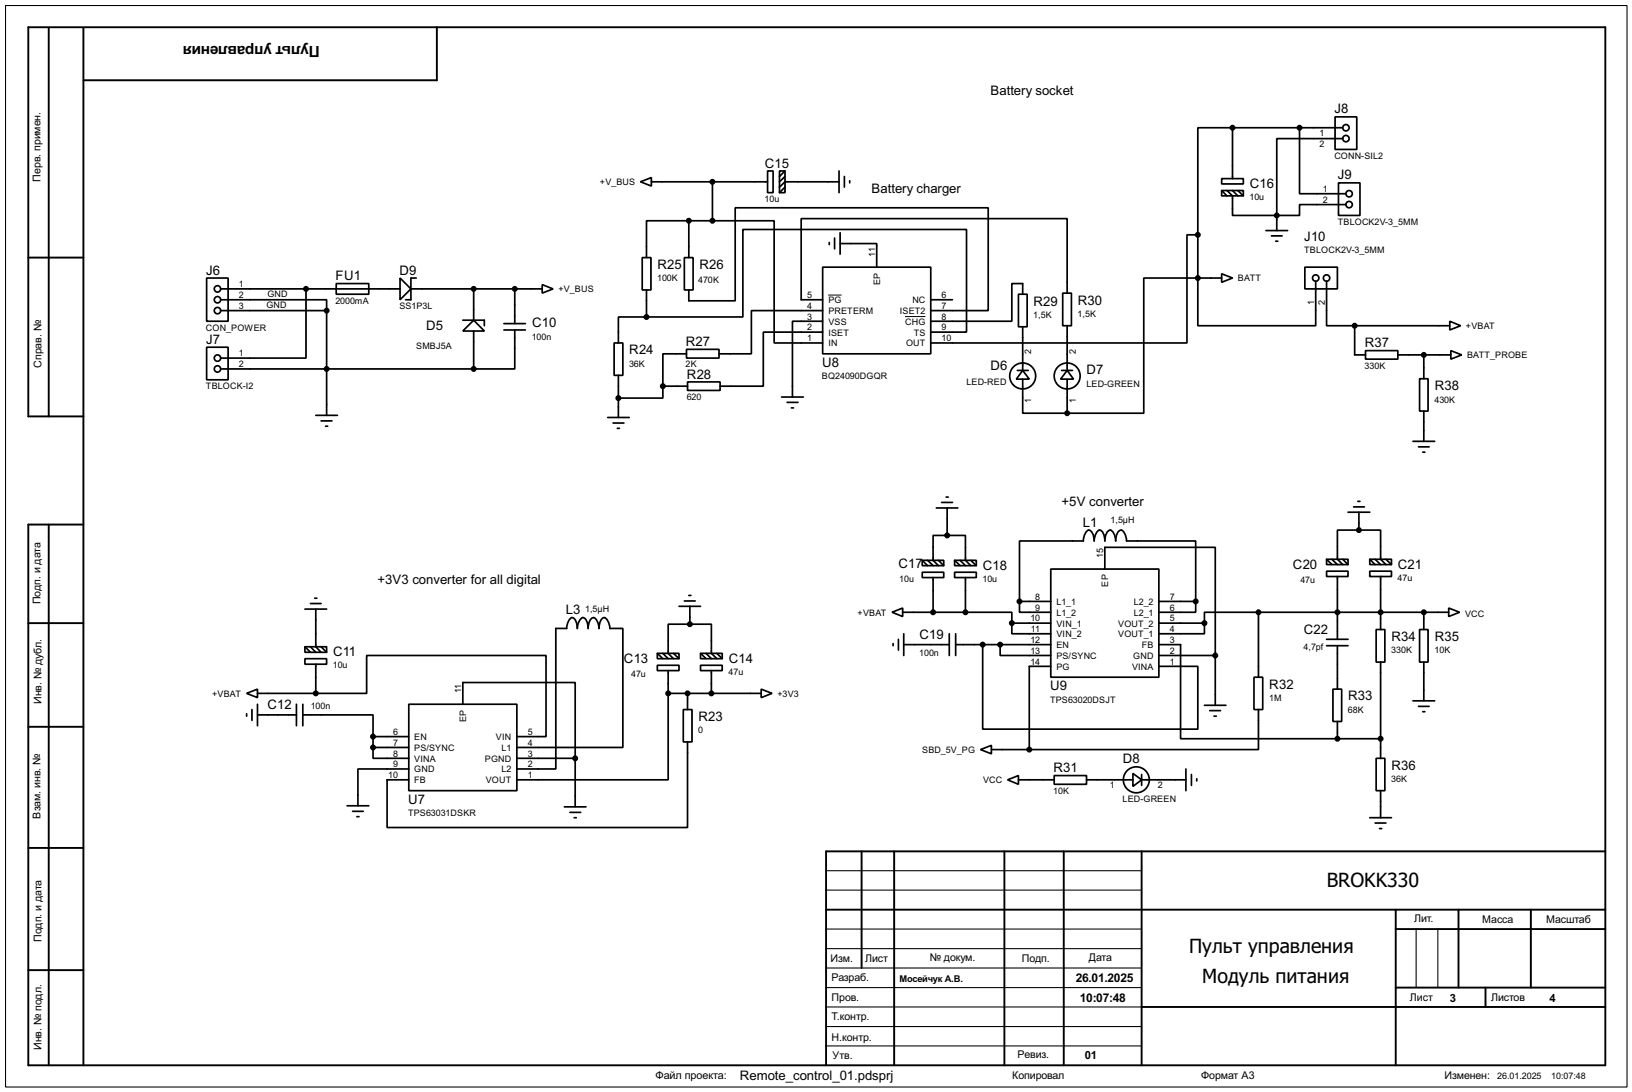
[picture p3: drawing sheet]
<svg xmlns="http://www.w3.org/2000/svg" width="383mm" height="256mm" viewBox="0 0 383 256" stroke-linecap="round" stroke-linejoin="round" font-family="sans-serif">
<path d="M1.3 1.3h381v254h-381zM194.1 218.2h74.2M194.1 209.1h74.2M194.1 204.5h74.2M332.8 218.2v13.8M337.9 218.2v13.8M194.1 222.8h74.2M194.1 232h74.2M194.1 236.5h74.2M194.1 227.4h74.2M194.1 241.1h74.2M194.1 245.7h74.2" fill="none" stroke="#000" stroke-width=".25"/>
<g fill="none" stroke="#000" stroke-width=".45">
<path d="M11.5 6.7v91.1M19.6 6.7v243.5M102.7 6.4v12.5h-83.1M6.7 60.5h12.9M19.6 97.8h-12.9v-91.4h370.5v243.8h-370.5v-127h12.9M11.5 123.2v127M6.7 146.4h12.9M6.7 170.7h12.9M6.7 199.2h12.9M202.5 200v27.4M210.1 200v50.2M236 200v50.2"/>
<path d="M250 200v50.2M268.3 200v50.2M377.2 200h-183.1v50.2M194.1 213.7h183.1M328 213.7v36.5M328 218.2h49.2M342.7 213.7v18.3M359.7 213.7v18.3M6.7 227.9h12.9M268.3 236.5h108.9M328 232h49.2M349.1 232v4.5"/>
</g>
<g fill="none" stroke="#000" stroke-width=".4">
<path d="M289.6 30h-8.1v25.2M289.6 30v12M289.6 30h25.9M305.4 30v15.5h10.9M313.7 27.5h5.1v7.6h-5.1zM315.5 32.6h-15.5v18M150.5 42.7l2.6-1v2zM153.1 42.7h27.3M161.9 51.9h-10v8.6M161.9 51.9h5.5M161.9 51.9v8.6M167.4 51.9h14.5v28.7h11.4"/>
<path d="M167.4 42.7v9.2M180.4 40.2h1.3v5.1h-1.3zM183.2 40.2h1.3v5.1h-1.3zM184.5 40.2l-1.3 1.3M184.5 41.5l-1.3 1.2M184.5 44l-1.3 1.3M194.9 57v.5M196.1 55.9v2.6M197.2 42.7h-12.7l-1.3 1.3M197.2 40.2v5.1M197.4 57.2h8.6v5.6M197.4 54.7v5"/>
<path d="M198.4 41.5v2.5M199.7 42.5v.5M281.5 55.2h-2.6v25.4h-60.2M281.5 55.2v10.1M287.1 42h5.1v1.2h-5.1zM287.1 44.8h5.1v1.2h-5.1zM287.1 44.8l1.2 1.2M288.3 44.8l1.3 1.2v4.6h10.4M289.6 44.8l1.3 1.2M290.9 44.8l1.3 1.2M297.5 54.2h5.1M298.8 55.4h2.5"/>
<path d="M299.8 56.7h.5M300 50.6v3.6M314.5 43h5.1v7.6h-5.1zM316.3 48.1h-10.9v2.5h-5.4M48.6 65.3h5v10.2h-5zM51.9 70.4h24.9v2.6M51.9 73h24.9M51.9 67.9h42.1M71.9 67.9v16.2h-20M76.8 73v24.6M79 66.6h7.7v2.5h-7.7zM94 65.3l2.6 2.6-2.6 2.5z"/>
<path d="M96.6 67.9h14.7M97.8 65.3h-1.2v5.1h-1.3M108.8 77.8l2.5-2.6 2.5 2.6zM108.8 75.2h5v1.3M111.3 67.9h9.4v.2h.5l-.2-.2M111.3 67.9v7.3M111.3 77.8v8.9M118.4 77.5h5.1M118.4 76h5.1M121 77.5v9.2h-9.7M121 67.9v8.1M121 67.9h6.4"/>
<path d="M127.4 66.9l2.6 1-2.6 1zM150.9 60.5h2.1v7.6h-2.1zM151.9 74.5h22.7v-20.6h52.5v24.1h-8.4M151.9 74.5h-6.6v6.1M151.9 68.1v6.4M160.8 60.5h2.1v7.6h-2.1zM161.9 68.1v2.6h10.9v-21.9h59.4v24.2h-13.5M193.3 62.8h25.4v20.3h-25.4zM193.3 78h-13.9v12.7h-10.2M193.3 73h-16.7v10.1h-7.6M193.3 75.5h-7.1v17.8M218.7 70.4h5.1"/>
<path d="M239.3 69.1h2.1v7.7h-2.1zM240.3 69.1v-2.5h-2.5v8.9h-19.1M240.3 76.8v10.2M249.7 68.9h2.1v7.6h-2.1zM250.8 68.9v-17.5h-62.5v19h5M250.8 76.5v10.5M281.5 65.3h-12.7v31.8h-18M281.5 65.3v11.2h27.7v-10.4M281.5 65.3h5.6M287.1 64.3l2.5 1-2.5 1zM306.6 62.8h7.7v5.1h-7.7zM311.7 66.1v10.4h6.6"/>
<path d="M318.3 76.5v6.9h2.6M318.3 76.5h22.4M340.7 75.5l2.5 1-2.5 1zM48.6 81.6h5v7.6h-5zM51.9 86.7h59.4M74.2 97.6h5.1M75.5 98.9h2.5M142.8 98.1h5.1M144.1 99.4h2.5M144.3 80.6h2.1v7.6h-2.1zM145.3 88.2v9.9M155.8 90.7v2.8h-10.5"/>
<path d="M155.8 90.7h5.8M161.3 82.1h7.7v2h-7.7zM161.3 83.1h-5.5v7.6M161.6 89.7h7.6v2h-7.6zM183.7 93.3h5.1M185 94.5h2.5M186 95.8h.5M239.1 87h2.5M240.3 87l1.6 2.1h-3.1zM240.3 89.1v8h10.5M249.5 87h2.5M250.8 87l1.5 2.1h-3.1z"/>
<path d="M250.8 89.1v8M320.9 82.4h7.6v2h-7.6zM328.5 83.4h12.4M333.6 89h2v7.6h-2zM334.6 83.4v5.6M334.6 96.6v7.1M340.9 82.4l2.6 1-2.6 1zM76.5 100.1h.5M145.1 100.6h.5M220 119.3h5.1M221.3 118h2.5M222.3 116.8h.5"/>
<path d="M222.6 119.3v6.5M318.1 119.1h2.5M319.1 117.8h.5M332 103.7h5.1M333.3 105h2.5M334.3 106.2h.5M161.9 139.9h.5M216.7 134.4h5.1v1.3h-5.1zM216.7 131.6h5.1v1.3h-5.1zM216.7 131.6l1.3 1.3M218 131.6l1.3 1.3M219.3 135.7v8.1"/>
<path d="M220.5 131.6l1.3 1.3M222.6 125.8h-3.3v5.8l1.2 1.3M222.6 125.8h4.3v5.8l1.2 1.3M224.3 134.4h5.1v1.3h-5.1zM224.3 131.6h5.1v1.3h-5.1zM224.3 131.6l1.3 1.3M225.6 131.6l1.3 1.3M226.9 135.7v8.1M228.1 131.6l1.3 1.3M246.9 133.7h25.4v25.4h-25.4zM259.6 133.7v-5.1h26v25.4M311.7 134.2h5.1v1.2h-5.1z"/>
<path d="M311.7 131.4h5.1v1.2h-5.1zM311.7 131.4l1.3 1.2M313 131.4l1.3 1.2M314.3 135.4v14.8M315.5 131.4l1.3 1.2M316.8 120.3h5.1M319.3 124.5h-5v6.9l1.2 1.2M319.3 124.5h5.1v6.9l1.3 1.2M319.3 120.3v4.2M321.9 134.2h5.1v1.2h-5.1zM321.9 131.4h5.1v1.2h-5.1zM321.9 131.4l1.2 1.2"/>
<path d="M323.1 131.4l1.3 1.2M324.4 135.4v12.5M325.7 131.4l1.3 1.2M71.7 154.7h5.1v1.3h-5.1zM71.7 151.9h5.1v1.3h-5.1zM71.7 151.9l1.3 1.3M71.7 143.1h5.1M73 151.9l1.2 1.3M73 141.8h2.5M74 140.5h.5M74.2 143.1v8.8l1.3 1.3M74.2 156v6.9"/>
<path d="M75.5 151.9l1.3 1.3M154.5 156.3h5.1v1.2h-5.1zM154.5 153.5h5.1v1.2h-5.1zM154.5 153.5l1.3 1.2M155.8 153.5l1.2 1.2M157 157.5v5.4M158.3 153.5l1.3 1.2M159.6 142.4h5M160.8 141.2h2.6M162.1 146.6h-5.1v6.9l1.3 1.2M162.1 146.6h5.1v6.9l1.3 1.2M162.1 142.4v4.2"/>
<path d="M164.6 156.3h5.1v1.2h-5.1zM164.6 153.5h5.1v1.2h-5.1zM164.6 153.5l1.3 1.2M165.9 153.5l1.3 1.2M167.2 157.5v5.4M168.5 153.5l1.2 1.2M209.6 143.8l2.5-1v2zM209.9 151.2v.5M211.1 150.2v2.5M212.1 143.8h14.8M212.4 151.4h10.7M212.4 148.9v5.1"/>
<path d="M223.1 148.9v5.1M224.6 151.4h22.3M224.6 148.9v5.1M226.9 143.8h10.9v2.6M230.9 151.4v19.9h50.6v-14.8h-9.2M235 151.4v2.6h11.9M237.8 146.4v2.5h9.1M237.8 146.4h9.1M239.6 141.3v-14.2h15a2.68 2.68 0 0 1 1.2-2.6 2.33 2.33 0 0 1 1.3 2.6 2.68 2.68 0 0 1 1.3-2.6 2.31 2.31 0 0 1 1.2 2.6 2.33 2.33 0 0 1 1.3-2.6 2.68 2.68 0 0 1 1.3 2.6 2.27 2.27 0 0 1 1.3-2.6 2.68 2.68 0 0 1 1.2 2.6h16.3v14.2M239.6 141.3v2.5h7.3M239.6 141.3h7.3M246.9 156.5h-5v19.6"/>
<path d="M272.3 151.4h5.1v22.1h36.9M272.3 154h13.3M272.3 146.4h10.7M272.3 141.3h8.7M281 141.3v2.5h-8.7M283 146.4v2.5h-10.7M285.6 154v11.7M294.7 159.1h2v7.6h-2zM295.7 143.8h-12.7v2.6M295.7 143.8h44.7M295.7 143.8v15.3M311.7 150.2h5.1"/>
<path d="M311.7 151.7h5.1M314.3 151.7v10.2M323.4 147.9h2v7.6h-2zM324.4 155.5v22.6M333.6 147.9h2v7.6h-2zM334.6 143.8v4.1M334.6 155.5v9.1M340.4 142.8l2.6 1-2.6 1zM58 162.9l2.5-1v2zM58 167.7v.5M59.2 166.7v2.5M60.5 162.9h13.7"/>
<path d="M60.5 167.9h9.2M60.5 165.4v5.1M69.7 165.4v5.1M71.2 167.9h16.5v5.1M71.2 165.4v5.1M74.2 162.9h12v-8.9h42.1v19h-6.8M87.7 175.6v2.5h8.4M87.7 173h8.4M87.7 175.6h8.4M87.7 173v2.6M96.1 165.4h25.4v20.3h-25.4zM108.8 165.4v-5.1h26.4v17.8"/>
<path d="M121.5 175.6h24.9v-28h-3.1a2.76 2.76 0 0 0-1.3-2.5 2.35 2.35 0 0 0-1.2 2.5l-.3-1.2a1.82 1.82 0 0 0-1-1.3 2.31 2.31 0 0 0-1.3 2.5v-.6a2.08 2.08 0 0 0-1.2-1.9 2.76 2.76 0 0 0-1.3 2.5l-.1-.6a2.08 2.08 0 0 0-1.2-1.9 2.75 2.75 0 0 0-1.2 2.5h-2.6v33h-9.1M121.5 178.1h13.7M135.2 178.1v11.4M157 162.9v20.3h-35.5M157 162.9h21.9M160.6 166.7h2v7.6h-2zM161.6 174.3v20.1h-70.6v-11.2h5.1M161.6 162.9v3.8M178.9 161.9l2.5 1-2.5 1zM230.4 176.1l2.6-1v2zM233 176.1h8.9M283 165.7h5.1"/>
<path d="M284.3 166.9h2.5M285.3 168.2h.5M295.7 166.7v9.4h-53.8M313.2 161.9h2.1v7.6h-2.1zM314.3 169.5v4M314.3 173.5h10.1M323.4 178.1h2v7.6h-2zM332 164.6h5.1M333.3 165.9h2.5M334.3 167.2h.5M81.6 189.3h5.1M82.9 190.6h2.5"/>
<path d="M83.9 191.8h.5M96.1 180.6h-12v8.7M132.6 189.5h5.1M133.9 190.8h2.6M134.9 192.1h.5M236.8 183.2l2.5-1v2zM239.3 183.2h8.4M247.7 182.2h7.6v2h-7.6zM255.3 183.2h10.9M266.2 181.7l2.1 1.5-2.1 1.5zM268.3 183.2h10.4M268.3 181.9v2.6"/>
<path d="M278.7 180.6v5.1M280 181.9v2.6M281.2 182.9v.5M321.9 192.1h5.1M323.1 193.3h2.6M324.2 194.6h.5M324.4 185.7v6.4"/>
<circle cx="316.2" cy="30" r=".75"/>
<circle cx="316.2" cy="32.6" r=".75"/>
<circle cx="317" cy="48.1" r=".75"/>
<circle cx="317" cy="45.5" r=".75"/>
<circle cx="51.1" cy="73" r=".75"/>
<circle cx="51.1" cy="67.9" r=".75"/>
<circle cx="51.1" cy="70.4" r=".75"/>
<circle cx="309.1" cy="65.3" r=".75"/>
<circle cx="311.7" cy="65.3" r=".75"/>
<circle cx="51.1" cy="86.7" r=".75"/>
<circle cx="51.1" cy="84.1" r=".75"/>
<circle cx="240.3" cy="88.3" r="3.1"/>
<circle cx="250.7" cy="88.3" r="3.1"/>
<circle cx="267" cy="183.2" r="3.1"/>
</g>
<g fill="#000" stroke="#000" stroke-width=".4">
<circle cx="289.6" cy="30" r=".5"/>
<circle cx="305.3" cy="30" r=".5"/>
<circle cx="161.8" cy="51.9" r=".5"/>
<circle cx="167.4" cy="51.9" r=".5"/>
<circle cx="167.4" cy="42.7" r=".5"/>
<circle cx="281.4" cy="55.2" r=".5"/>
<circle cx="300" cy="50.6" r=".5"/>
<circle cx="71.9" cy="67.9" r=".5"/>
<circle cx="76.7" cy="73" r=".5"/>
<circle cx="111.3" cy="67.9" r=".5"/>
<circle cx="120.9" cy="67.9" r=".5"/>
<circle cx="151.9" cy="74.5" r=".5"/>
<circle cx="281.4" cy="65.3" r=".5"/>
<circle cx="318.3" cy="76.5" r=".5"/>
<circle cx="76.7" cy="86.7" r=".5"/>
<circle cx="111.3" cy="86.7" r=".5"/>
<circle cx="145.3" cy="93.5" r=".5"/>
<circle cx="155.7" cy="90.7" r=".5"/>
<circle cx="250.7" cy="97.1" r=".5"/>
<circle cx="334.5" cy="83.4" r=".5"/>
<circle cx="222.5" cy="125.8" r=".5"/>
<circle cx="319.3" cy="124.5" r=".5"/>
<circle cx="162.1" cy="146.6" r=".5"/>
<circle cx="219.2" cy="143.8" r=".5"/>
<circle cx="226.8" cy="143.8" r=".5"/>
<circle cx="230.9" cy="151.4" r=".5"/>
<circle cx="235" cy="151.4" r=".5"/>
<circle cx="237.7" cy="146.4" r=".5"/>
<circle cx="239.5" cy="141.3" r=".5"/>
<circle cx="280.9" cy="141.3" r=".5"/>
<circle cx="283" cy="146.4" r=".5"/>
<circle cx="285.5" cy="154" r=".5"/>
<circle cx="295.7" cy="143.8" r=".5"/>
<circle cx="314.2" cy="143.8" r=".5"/>
<circle cx="324.4" cy="143.8" r=".5"/>
<circle cx="334.5" cy="143.8" r=".5"/>
<circle cx="74.2" cy="162.9" r=".5"/>
<circle cx="87.6" cy="173" r=".5"/>
<circle cx="87.6" cy="175.6" r=".5"/>
<circle cx="135.1" cy="178.1" r=".5"/>
<circle cx="157" cy="162.9" r=".5"/>
<circle cx="161.5" cy="162.9" r=".5"/>
<circle cx="167.1" cy="162.9" r=".5"/>
<circle cx="241.8" cy="176.1" r=".5"/>
<circle cx="314.2" cy="173.5" r=".5"/>
<circle cx="324.4" cy="173.5" r=".5"/>
</g>
<path d="M194.6 69.3h3.2M212.7 74.4h4.8" fill="none" stroke="#000" stroke-width=".23"/>
<g font-size="5.6">
<text x="311.8" y="208.3">BROKK330</text>
<text x="279.4" y="223.8">Пульт управления</text>
<text x="282.5" y="230.9">Модуль питания</text>
</g>
<text font-size="4.1" x="75.1" y="10.8" transform="rotate(-180 75.1 10.8)">Пульт управления</text>
<g font-size="3.5">
<text x="232.8" y="22.2">Battery socket</text>
<text x="313.6" y="26.7">J8</text>
<text x="179.7" y="39.4">C15</text>
<text x="204.8" y="45.4">Battery charger</text>
<text x="293.7" y="44.1">C16</text>
<text x="314.4" y="42.2">J9</text>
<text x="306.5" y="56.5">J10</text>
<text x="48.4" y="64.5">J6</text>
<text x="78.9" y="65.7">FU1</text>
<text x="93.9" y="64.5">D9</text>
<text x="154.5" y="63.2">R25</text>
<text x="164.4" y="63.2">R26</text>
<text x="242.9" y="71.8">R29</text>
<text x="253.3" y="71.6">R30</text>
<text x="100.1" y="77.4">D5</text>
<text x="125" y="76.9">C10</text>
<text x="48.4" y="80.8">J7</text>
<text x="147.9" y="83.3">R24</text>
<text x="161.2" y="81.3">R27</text>
<text x="320.7" y="81.5">R37</text>
<text x="161.4" y="88.9">R28</text>
<text x="193.2" y="86.2">U8</text>
<text x="232.7" y="87">D6</text>
<text x="255.3" y="88">D7</text>
<text x="337.1" y="91.7">R38</text>
<text x="249.5" y="118.8">+5V converter</text>
<text x="254.4" y="123.7">L1</text>
<text x="88.7" y="137.1">+3V3 converter for all digital</text>
<text x="211.1" y="133.3">C17</text>
<text x="230.9" y="133.8">C18</text>
<text x="303.8" y="133.6">C20</text>
<text x="328.5" y="133.6">C21</text>
<text x="133" y="144.3">L3</text>
<text x="306.4" y="148.8">C22</text>
<text x="78.3" y="154.1">C11</text>
<text x="146.6" y="155.7">C13</text>
<text x="171.3" y="155.7">C14</text>
<text x="216.1" y="150.1">C19</text>
<text x="327" y="150.6">R34</text>
<text x="337.1" y="150.6">R35</text>
<text x="298.3" y="161.8">R32</text>
<text x="62.9" y="166.6">C12</text>
<text x="246.8" y="162.2">U9</text>
<text x="316.8" y="164.5">R33</text>
<text x="164.1" y="169.4">R23</text>
<text x="263.8" y="179.3">D8</text>
<text x="247.6" y="181.3">R31</text>
<text x="327" y="180.8">R36</text>
<text x="95.9" y="188.8">U7</text>
<text x="173.8" y="253.6">Remote_control_01.pdsprj</text>
</g>
<g font-size="3.2">
<text x="252.8" y="230.7">26.01.2025</text>
<text x="253.8" y="235.4">10:07:48</text>
</g>
<g font-size="3">
<text x="340.7" y="235.4">3</text>
<text x="364.1" y="235.4">4</text>
<text x="254.9" y="248.8">01</text>
</g>
<text font-size="2.9" x="154" y="253.5">Файл проекта:</text>
<g font-size="2.8">
<text x="9.5" y="42.7" transform="rotate(-90 9.5 42.7)">Перв. примен.</text>
<text x="9.7" y="86.4" transform="rotate(-90 9.7 86.4)">Справ. №</text>
<text x="9.5" y="142" transform="rotate(-90 9.5 142)">Подп. и дата</text>
<text x="9.7" y="165.4" transform="rotate(-90 9.7 165.4)">Инв. № дубл.</text>
<text x="9.5" y="192.3" transform="rotate(-90 9.5 192.3)">Взам. инв. №</text>
<text x="9.8" y="221.2" transform="rotate(-90 9.8 221.2)">Подп. и дата</text>
<text x="332.3" y="216.5">Лит.</text>
<text x="348.3" y="216.8">Масса</text>
<text x="363.3" y="216.8">Масштаб</text>
<text x="195.1" y="225.9">Изм.</text>
<text x="203.3" y="225.9">Лист</text>
<text x="218.5" y="225.7">№ докум.</text>
<text x="240.1" y="225.9">Подп.</text>
<text x="255.8" y="225.7">Дата</text>
<text x="195.4" y="230.5">Разраб.</text>
<text x="195.4" y="235.1">Пров.</text>
<text x="195.4" y="239.6">Т.контр.</text>
<text x="331.3" y="235.1">Лист</text>
<text x="350.3" y="235.1">Листов</text>
<text x="195.4" y="244.5">Н.контр.</text>
<text x="9.8" y="246.6" transform="rotate(-90 9.8 246.6)">Инв. № подл.</text>
<text x="195.6" y="248.8">Утв.</text>
<text x="239.1" y="248.5">Ревиз.</text>
<text x="237.8" y="253.5">Копировал</text>
<text x="282.2" y="253.5">Формат А3</text>
<text x="339.4" y="253.5">Изменен:</text>
</g>
<text font-size="2.5" x="211.4" y="230.6">Мосейчук А.В.</text>
<g font-size="2.4">
<text x="310.1" y="32">1</text>
<text x="310.1" y="34.6">2</text>
<text x="313.5" y="37.3">CONN-SIL2</text>
<text x="141" y="43.5">+V_BUS</text>
<text x="179.7" y="47.4">10u</text>
<text x="293.6" y="47.1">10u</text>
<text x="310.8" y="45.1">1</text>
<text x="310.8" y="47.6">2</text>
<text x="314.3" y="52.8">TBLOCK2V-3_5MM</text>
<text x="306.4" y="59.5">TBLOCK2V-3_5MM</text>
<text x="205.6" y="60.3" transform="rotate(-90 205.6 60.3)">11</text>
<text x="56.2" y="67.4">1</text>
<text x="56.2" y="70">2</text>
<text x="62.8" y="69.8">GND</text>
<text x="78.8" y="71.3">2000mA</text>
<text x="131.2" y="68.7">+V_BUS</text>
<text x="154.4" y="66.1">100K</text>
<text x="164.1" y="66.4">470K</text>
<text x="189.7" y="70">5</text>
<text x="194.6" y="71.2">PG</text>
<text x="206.8" y="66.9" transform="rotate(-90 206.8 66.9)">EP</text>
<text x="214.4" y="71.2">NC</text>
<text x="221.3" y="70">6</text>
<text x="290.9" y="66.1">BATT</text>
<text x="308.8" y="71.5" transform="rotate(-90 308.8 71.5)">1</text>
<text x="311.3" y="71.6" transform="rotate(-90 311.3 71.6)">2</text>
<text x="48.4" y="77.6">CON_POWER</text>
<text x="56.2" y="72.6">3</text>
<text x="62.6" y="72.3">GND</text>
<text x="93.8" y="72.6">SS1P3L</text>
<text x="189.7" y="77.6">2</text>
<text x="189.7" y="75.1">3</text>
<text x="189.7" y="72.6">4</text>
<text x="194.6" y="76.2">VSS</text>
<text x="194.6" y="73.7">PRETERM</text>
<text x="211.4" y="73.7">ISET2</text>
<text x="212.7" y="76.2">CHG</text>
<text x="221.3" y="77.6">9</text>
<text x="221.3" y="75.1">8</text>
<text x="221.3" y="72.6">7</text>
<text x="242.8" y="74.7">1,5K</text>
<text x="253.2" y="74.4">1,5K</text>
<text x="344.5" y="77.3">+VBAT</text>
<text x="56.2" y="83.7">1</text>
<text x="97.8" y="81.8">SMBJ5A</text>
<text x="125" y="79.8">100n</text>
<text x="189.7" y="80.2">1</text>
<text x="194.6" y="81.4">IN</text>
<text x="194.6" y="78.8">ISET</text>
<text x="212.9" y="81.4">OUT</text>
<text x="214.7" y="78.8">TS</text>
<text x="221.3" y="80.2">10</text>
<text x="242.3" y="83.2" transform="rotate(-90 242.3 83.2)">2</text>
<text x="252.8" y="83.2" transform="rotate(-90 252.8 83.2)">2</text>
<text x="56.2" y="86.3">2</text>
<text x="147.8" y="86.2">36K</text>
<text x="161.1" y="86.3">2K</text>
<text x="193.1" y="89.1">BQ24090DGQR</text>
<text x="320.7" y="86.6">330K</text>
<text x="344.7" y="84.2">BATT_PROBE</text>
<text x="48.4" y="91.4">TBLOCK-I2</text>
<text x="161.4" y="94">620</text>
<text x="227.1" y="90.4">LED-RED</text>
<text x="242.3" y="94.6" transform="rotate(-90 242.3 94.6)">1</text>
<text x="252.8" y="94.5" transform="rotate(-90 252.8 94.5)">1</text>
<text x="255.3" y="90.8">LED-GREEN</text>
<text x="337.1" y="94.5">430K</text>
<text x="261" y="122.9">1,5µH</text>
<text x="259.2" y="131.1" transform="rotate(-90 259.2 131.1)">15</text>
<text x="211.3" y="136.7">10u</text>
<text x="230.9" y="136.7">10u</text>
<text x="260.4" y="137.8" transform="rotate(-90 260.4 137.8)">EP</text>
<text x="305.6" y="137">47u</text>
<text x="328.4" y="136.5">47u</text>
<text x="137.5" y="143.7">1,5µH</text>
<text x="243.3" y="143.4">9</text>
<text x="243.3" y="140.9">8</text>
<text x="248.2" y="142.1">L1_1</text>
<text x="266.4" y="142.1">L2_2</text>
<text x="274.9" y="143.4">6</text>
<text x="274.9" y="140.9">7</text>
<text x="201.5" y="144.6">+VBAT</text>
<text x="242.1" y="146">10</text>
<text x="242.3" y="148.5">11</text>
<text x="248.2" y="149.7">VIN_2</text>
<text x="248.2" y="147.2">VIN_1</text>
<text x="248.2" y="144.6">L1_2</text>
<text x="262.7" y="149.7">VOUT_1</text>
<text x="262.7" y="147.2">VOUT_2</text>
<text x="266.4" y="144.6">L2_1</text>
<text x="274.9" y="148.5">4</text>
<text x="274.9" y="146">5</text>
<text x="344.2" y="144.9">VCC</text>
<text x="216" y="154.2">100n</text>
<text x="242.1" y="153.6">13</text>
<text x="242.1" y="151">12</text>
<text x="248.2" y="154.8">PS/SYNC</text>
<text x="248.2" y="152.2">EN</text>
<text x="266.3" y="154.8">GND</text>
<text x="268.3" y="152.2">FB</text>
<text x="274.9" y="153.6">2</text>
<text x="274.9" y="151">3</text>
<text x="306.3" y="152.7">4,7pf</text>
<text x="326.9" y="153.5">330K</text>
<text x="337.1" y="153.5">10K</text>
<text x="78.2" y="157">10u</text>
<text x="148.3" y="159.1">47u</text>
<text x="171.2" y="158.6">47u</text>
<text x="242.1" y="156.1">14</text>
<text x="248.2" y="157.3">PG</text>
<text x="266" y="157.3">VINA</text>
<text x="274.9" y="156.1">1</text>
<text x="49.9" y="163.7">+VBAT</text>
<text x="73" y="166.6">100n</text>
<text x="108.4" y="162.8" transform="rotate(-90 108.4 162.8)">11</text>
<text x="182.7" y="163.7">+3V3</text>
<text x="246.7" y="165.1">TPS63020DSJT</text>
<text x="298.2" y="164.7">1M</text>
<text x="316.7" y="167.5">68K</text>
<text x="92.4" y="172.6">6</text>
<text x="97.3" y="173.8">EN</text>
<text x="109.6" y="169.5" transform="rotate(-90 109.6 169.5)">EP</text>
<text x="116.5" y="173.8">VIN</text>
<text x="124" y="172.6">5</text>
<text x="164.1" y="172.3">0</text>
<text x="92.4" y="177.7">8</text>
<text x="92.4" y="175.2">7</text>
<text x="97.3" y="178.9">VINA</text>
<text x="97.3" y="176.4">PS/SYNC</text>
<text x="113.9" y="178.9">PGND</text>
<text x="117.8" y="176.4">L1</text>
<text x="124" y="177.7">3</text>
<text x="124" y="175.2">4</text>
<text x="216.7" y="176.9">SBD_5V_PG</text>
<text x="91.2" y="182.7">10</text>
<text x="92.4" y="180.2">9</text>
<text x="97.3" y="184">FB</text>
<text x="97.3" y="181.4">GND</text>
<text x="114.1" y="184">VOUT</text>
<text x="117.8" y="181.4">L2</text>
<text x="124" y="182.7">1</text>
<text x="124" y="180.2">2</text>
<text x="231" y="184">VCC</text>
<text x="260.8" y="185.2">1</text>
<text x="272.1" y="185.2">2</text>
<text x="326.9" y="183.7">36K</text>
<text x="95.9" y="191.7">TPS63031DSKR</text>
<text x="247.5" y="186.4">10K</text>
<text x="263.8" y="188.4">LED-GREEN</text>
<text x="351.8" y="253.3">26.01.2025</text>
<text x="364.5" y="253.3">10:07:48</text>
</g>
</svg>
